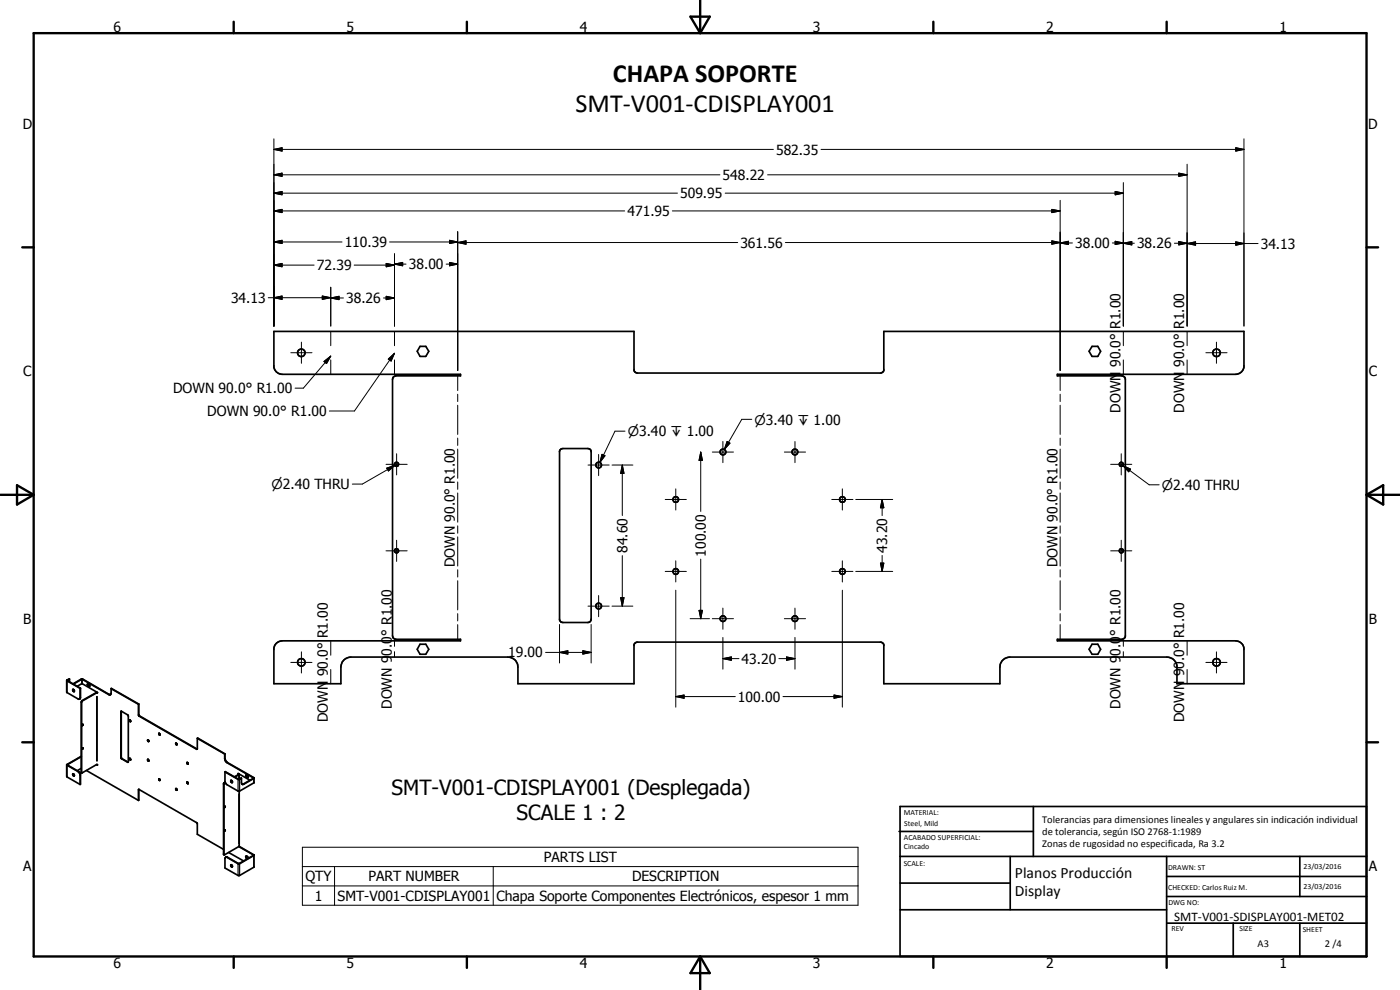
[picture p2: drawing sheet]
<svg xmlns="http://www.w3.org/2000/svg" width="420mm" height="297mm" viewBox="0 0 420 297" stroke-linecap="round" stroke-linejoin="round" font-family="sans-serif">
<g fill="none" stroke="#000" stroke-width=".51">
<path d="M82.2 99.4h108.1v11.7l.2 .4 .8 .4h73l.7-.4 .2-.4v-11.7h108.1v10.8a2.58 2.58 0 0 1-2.4 2.1h-53.6v.5h19.4l.8 .4 .2 .4v77.4l-.2 .4-.8 .4h-19.4v.5h53.6a2.58 2.58 0 0 1 2.4 2.1v10.7h-20.1v-5.3a3.1 3.1 0 0 0-3-2.7h-47.1a3 3 0 0 0-3 3.1v4.9h-34.9v-11.6l-.2-.5-.7-.3h-73.3l-.7 .8v11.6h-34.9v-4.9a2.96 2.96 0 0 0-3-3.1h-47.1a3 3 0 0 0-3 3.1v4.9h-20.1v-10.7a2.58 2.58 0 0 1 2.5-2.1h53.5v-.5h-19.4l-.8-.4-.2-.6v-77.2l.2-.4 .8-.4h19.4v-.5h-53.5a2.58 2.58 0 0 1-2.5-2.1zM126.1 103.9h1.7l.9 1.5-.9 1.5h-1.7l-.9-1.5zM327.7 103.9h1.8l.8 1.5-.8 1.5h-1.8l-.9-1.5zM168.1 134.9l.8-.3h7.5l.7 .2 .3 .8v50.2l-.3 .8-.7 .2h-7.5l-.6-.2-.4-.6v-50.7zM126.1 193.3h1.7l.9 1.5-.9 1.5h-1.7l-.9-1.5zM327.7 193.3h1.8l.8 1.5-.8 1.5h-1.8l-.9-1.5zM20 204.2l4 2.3M20 204.2l.1 3.6 3.5 2 .5-.2 .1-.3v-2.8M20.2 204.2h.1M20.3 204.2l3.9 2.3M20.9 203.8l-.9 .4M20.9 203.8v.8"/>
<path d="M20.9 203.8l-.7 .4M21.9 205.2l2.8-1.5 8 4.6 .5 .1M22 206.8l.3 .6M22 206.8l-.1 .5 .4 .1M22 206.8l.3 .3v.3M22 205.3l2.7-1.5 7.9 4.6h.6M23.2 205.9l1.5-.8 4.5 2.7M24 206.5l-.1 3.2M24.2 206.5h-.2M24.8 217.3l.1 .3-.2 .1zM24.8 217.3l-.2 .3M26.2 205.4l.2 .5"/>
<path d="M26.3 205.3l.2 .5M26.3 205.3l-.1 .1M26.4 205l.4 .3 .2 .5-.2 .3-.4-.2M26.4 205l-.2 .4M26.4 205.1l-.1 .2M26.5 205.8l.4 .2M26.5 205.8l-.1 .1M29.2 207.8l-4.7 2.8v21.2M29.2 207.8l-4.6 2.4-.2 .5 .1 21.1 .2 .1 4.3-2.5M33.3 206.6l-.1 1.8M33.3 206.6l8.3 4.6M33.3 206.6l8.3 4.7"/>
<path d="M36.4 213.4l-.1 14 2.1 1.3M36.4 213.4l2.1 1.4v13.8M36.4 213.4v13.9l2.1 1.3M38.9 216.1l.2 .1v.3zM39 216l.2 .5M41.6 211.3v3.3l.2 .3 17.2 9.9 .2-.1M41.6 211.2v3.2l.2 .4 17.4 9.9M41.6 211.2v.1M20 229.5l3.8 2.4 .2 .6v2.9M20 229.5l.1 3.5 3.9 2.4M20.2 229.5h.1M20.2 229.4v.1"/>
<path d="M20.3 229.4h-.1M20.3 229.5l3.2 1.9 .6 .7-.1 3.3M22 232.2l.3 .2v.4M22 232.2l.3 .6M22 232.2l-.1 .4 .4 .2M24.4 227l-4.1 2.4M24.4 226.9l-4.4 2.6M24.4 230.5l-1.2 .7M24.5 231.8v.1M24.7 224.7v.1M24.8 224.5l.1 .1-.2 .2M24.8 224.4v.1"/>
<path d="M24.8 224.5l-.1 .2M24.8 224.5l-.2 .2M25.9 231.2l15.7 9M29 229.4l.2 .2zM38.4 228.7h.1M38.5 228.6l-.1 .1M38.9 227.6l.2 .1 .1 .3-.3-.1zM38.9 227.5v.1M39 227.5l.2 .5M41.7 236.9l17.4 10 .1 3.4 7.9 4.5M41.7 236.9l-.1 3.3M44.3 227.9l.3 .4"/>
<path d="M44.4 227.8l-.1 .1M44.4 227.8h.1M44.4 222h-.1M44.4 222h.1M44.4 227.8l.3 .5M44.4 222l.3 .4M44.4 222l.2 .5-.3-.5M44.7 228.3h-.1M47.7 220l.3 .5-.3-.1zM47.8 220l.2 .5M47.8 233.7l-.1 .3 .3 .1M47.8 233.7l.2 .4"/>
<path d="M52.8 223h-.1M52.8 223h.1M52.9 223l.2 .2-.1 .3-.3-.5M52.9 236.6l-.1 .4h.3M52.9 236.6l.2 .4M52.9 223l.2 .4M56.1 234.7l.3 .1v.4zM56.2 228.8h.1M56.2 228.8v.4h.3M56.2 234.7h.1M56.2 228.8l.3 .4M56.2 234.6l.3 .5"/>
<path d="M59.2 221.5l8.2 4.7M59.2 221.5l8.3 4.7M59.2 221.5v3.2M67.4 226.2v1.4l.6 1.1 8.1 4.7-3.3 1.9M67.5 226.2l.1 1.7 .6 .9 8 4.6v1.5l-4.4 2.5M67.5 231.6l.1 3.2M67.5 226.2h-.1M67.5 231.6l4 2.3 1-.4M67.5 231.6l4.3 2.2M67.6 234.8l-.4 .4v21.2M67.6 234.7l-.5 .4v21.2l.2 .2M67.6 234.8l.5 .7 3.7 1.9"/>
<path d="M69.3 234.1l.3 .1 .2 .5a.39 .39 0 0 1-.5-.1 .39 .39 0 0 1 0-.5zM69.4 234.1l.3 .6M71.5 232.2l.3 .1M71.5 232.2l.1 .1M71.5 232.2v-.1l3.5 2M71.6 232.4l-1.3 .7M71.6 232.3v.1M71.8 237.4l-.1 16.6M71.8 232.3l-1.3 .9M71.8 232.3v1.5M72.5 233.5v1.4l.3 .4M72.5 233.5l-.7 .3"/>
<path d="M73.7 232.7l.2 .5M73.9 232.7l.2 .5M73.9 232.7h-.2M73.9 232.4l.6 .8-.2 .3-.4-.3M73.9 232.4l-.2 .3M74 232.5l-.1 .2M74.1 233.2l.3 .1M74.1 233.2h-.2M76.2 233.5l-3.4 1.9M67.2 256.4l.1 .1M67.5 241.9l-.2 .4M67.5 241.9l-.2 .3"/>
<path d="M67.5 249l-.2 .3M67.5 241.9l.1 .2-.3 .2M67.5 249l.1 .2-.3 .1M68.6 255.8l4.5 2.5M69.2 259.5h.3l.3 .6-.4-.1zM69.4 259.5l.3 .6M71.7 254l4.3 2.7-4.3 2.4-3.5-1.9h-.5M71.7 254l-4.4 2.5M71.7 253.9l4.5 2.6-.1 3.7-4.2 2.5h-.5l-3.9-2.3v-2.8l.2-.4M73.7 257l.2 .6M73.9 257l.2 .5M73.9 257h-.2"/>
<path d="M73.9 257.6l.3 .1M73.9 256.8l-.2 .2M73.9 256.8l.6 .7M74 256.8l-.1 .2M74.1 257.5l.2 .1M74.1 257.5l-.2 .1M76.2 256.7l-4.4 2.5-4.1-2M269.8 249.5h40.3M270.1 242h140v45h-140zM270.1 257h140M303.2 257v16M310.1 242v15"/>
<path d="M350.1 257v30M390.1 257v12M270.1 265h33.1M270.1 273h80M350.1 277h60M350.1 269h60M350.1 263h60M370.1 277v10M390.1 277v10"/>
<circle cx="90.4" cy="105.9" r="1.12"/>
<circle cx="365.1" cy="105.8" r="1.14"/>
<circle cx="119" cy="139.3" r=".61"/>
<circle cx="179.7" cy="139.5" r=".85"/>
<circle cx="217" cy="135.6" r=".87"/>
<circle cx="238.6" cy="135.6" r=".86"/>
<circle cx="336.5" cy="139.3" r=".6"/>
<circle cx="202.8" cy="149.9" r=".85"/>
<circle cx="252.8" cy="149.9" r=".86"/>
<circle cx="119" cy="165.3" r=".61"/>
<circle cx="202.8" cy="171.5" r=".85"/>
<circle cx="252.8" cy="171.5" r=".86"/>
<circle cx="336.5" cy="165.3" r=".62"/>
<circle cx="90.4" cy="198.7" r="1.13"/>
<circle cx="179.7" cy="181.8" r=".86"/>
<circle cx="217" cy="185.6" r=".86"/>
<circle cx="238.6" cy="185.6" r=".85"/>
<circle cx="365.1" cy="198.7" r="1.14"/>
</g>
<g fill="none" stroke="#000" stroke-width=".3">
<path d="M82.2 44.8l2.5-.5v1zM82.2 52.5l2.5-.6v1zM82.2 58l2.5-.6v1.1zM82.2 44.8h149.9M82.2 41.7v56.1M82.2 52.5h133.9M82.2 58h121.1M217.6 58h119.5M230.4 52.5h125.9M246.4 44.8h126.9M334.7 57.4l2.4 .6-2.4 .5zM337.1 54.8v43"/>
<path d="M353.8 51.9l2.5 .6-2.5 .4zM356.3 49.3v48.5M370.9 44.3l2.4 .5-2.4 .5zM373.3 41.7v56.1M82.2 63.3l2.5-.5v1zM82.2 72.6l2.5-.5v1zM82.2 79.5l2.5-.5v1.1zM82.2 63.3h105.3M82.2 72.6h20.4M82.2 79.5h12.1M106.3 79.5h12.1M115.9 79l2.5 .5-2.5 .6z"/>
<path d="M116.9 72.6h20.5M118.4 79.2l2.5-.5v1.1zM118.4 76.1v21.7M118.4 79.2h3.5M133.9 79.2h3.5M134.9 78.7l2.5 .5-2.5 .6zM134.9 72.1l2.5 .5-2.5 .5zM137.4 72.8l2.5-.5v1zM137.4 69.4v41.8M137.4 72.8h84M201.8 63.3h116.4M235.7 72.8h82.5"/>
<path d="M315.7 72.3l2.5 .5-2.5 .5zM315.7 62.8l2.5 .5-2.5 .5zM318.2 72.9l2.5-.5v1zM318.2 60.1v51.1M318.2 72.9h3.6M333.8 72.9h3.3M334.7 72.4l2.4 .5-2.4 .5zM337.1 73l2.6-.5v1zM337.1 73h3.3M352.5 73h3.8M353.8 72.5l2.5 .5-2.5 .5zM356.3 73.1l2.5-.5v1z"/>
<path d="M356.3 73.1h21.3M370.9 72.6l2.4 .5-2.4 .5zM80.5 89.3h18.8M82.2 89.3l2.5-.5v1zM96.7 88.8l2.6 .5-2.6 .5zM99.3 89.4l2.5-.5v1zM99.3 86.1v11.7M99.3 99.4v4.3M99.3 89.4h3.8M115.1 89.4h3.3M115.9 88.9l2.5 .5-2.5 .5zM118.4 99.4v4.3"/>
<path d="M337.1 99.4v4.3M356.3 99.4v4.3M87.3 105.8h6.3M90.5 102.7v6.3M97.2 108.5l2.1-1.7-1.3 2.3zM99.3 108v4.3M99.3 106.8l-8.3 9.7h-2.5M116.5 107.7l1.9-1.7-1 2.3zM118.4 108v4.3M118.4 106l-12 17.3h-7.6M137.4 112.8v4.4M137.4 118.3v2.2"/>
<path d="M318.2 112.8v4.4M318.2 118.3v2.2M337.1 108v4.3M356.3 108v4.3M361.9 105.8h6.3M365.1 102.7v6.3M115.9 139.3h6.3M118.5 139.6l-9.8 5.6h-3M119 136.1v6.4M137.4 121.6v8.7M137.4 131.4v2.2M137.4 134.7v8.8"/>
<path d="M176.5 139.5h6.3M179.7 136.4v6.3M180.7 136.3l.9 .4-1.6 2.1zM183.7 139.5h6.2M186.8 139.5l.5 2.5h-1zM186.8 139.5v15.2M187.6 129.4h-3l-4.6 9.4M210.3 135.6l.5 2.5h-1zM210.3 135.6v17.9M213.8 135.6h6.3M216.9 132.5v6.3M218.2 132.5l.9 .5-1.7 1.9z"/>
<path d="M225.6 125.8h-3l-5.2 9.1M235.4 135.6h6.4M238.6 132.5v6.3M318.2 121.6v8.7M318.2 131.4v2.2M318.2 134.7v8.8M333.3 139.3h6.4M336.5 136.1v6.4M337 139.7l2.3 1.1-.6 .8zM337 139.7l7.9 5.8h3M116.1 140.5l2.4-.9-1.9 1.7zM137.4 144.6v2.2"/>
<path d="M137.4 147.9v8.8M137.4 157.8v2.2M199.6 149.9h6.4M202.8 146.7v6.3M249.6 149.9h6.4M252.8 146.7v6.3M256.8 149.9h11.1M264.7 149.9l.5 2.5h-1zM264.7 149.9v4.8M318.2 144.6v2.2M318.2 147.9v8.8M318.2 157.8v2.2"/>
<path d="M115.9 165.3h6.3M119 162.1v6.3M137.4 161.1v8.7M137.4 170.9v2.2M137.4 174.2v8.8M179.7 178.7v6.3M186.3 179.3h1l-.5 2.6zM186.8 166.7v15.2M199.6 171.4h6.4M202.8 168.3v6.3M202.8 177.1v35.1M210.3 167.8v17.8"/>
<path d="M249.6 171.4h6.4M252.8 168.3v6.3M252.8 177.1v35.1M256.8 171.4h11.1M264.2 169h1l-.5 2.4zM264.7 166.7v4.7M318.2 161.1v8.7M318.2 170.9v2.2M318.2 174.2v8.8M333.3 165.3h6.4M336.5 162.1v6.3M87.3 198.8h6.3"/>
<path d="M90.5 195.6v6.3M99.3 192.3v4.3M118.4 192.3v1.6M118.4 195.5v1.6M137.4 184.1v2.2M137.4 187.4v4.4M163.7 195.7h13.7M167.9 195.7l2.5-.5v1.1zM167.9 187.4v11.5M174.9 195.2l2.5 .5-2.5 .6zM176.5 181.9h6.3M177.4 187.4v11.5"/>
<path d="M183.7 181.9h6.2M207.1 185.6h5.8M209.8 183.1h1l-.5 2.5zM213.8 185.6h6.3M216.9 197.6l2.6-.5v1zM216.9 182.5v6.3M216.9 191.3v9.5M216.9 197.6h4.9M233.8 197.6h4.8M235.4 185.6h6.4M236 197.1l2.6 .5-2.6 .5zM238.6 182.5v6.3"/>
<path d="M238.6 191.3v9.5M318.2 184.1v2.2M318.2 187.4v4.4M337.1 192.3v1.6M337.1 195.5v1.6M356.3 192.3v4.3M361.9 198.8h6.3M365.1 195.6v6.3M99.3 200.9v4.2M202.8 209l2.5-.5v1zM202.8 209h17.9M235 209h17.8"/>
<path d="M250.3 208.5l2.5 .5-2.5 .5zM356.3 200.9v4.2M90.8 254.2h166.7v17.4h-166.7zM90.8 260h166.7M90.8 265.8h166.7M100.4 260v11.6M148 260v11.6"/>
</g>
<g fill="none" stroke="#000" stroke-width=".35">
<path d="M20.1 204v.3M20.1 204.5v3.1M24.1 209.3h-.1M24.4 210.7h.1M24.5 203.9v1.2M24.6 210.3h.1M24.7 203.9v1.2M28.9 207.8l.1 .1M29 209v19.3M29.2 209v19.3M29.2 207.9h.1M32.7 208.3l-.1 .1"/>
<path d="M36.4 213.5l-.1 .1M41.6 214.4v.1M41.9 214.8l-.1 .1M20.1 229.4v.2M20.1 229.8v3.2M23.5 231.4l-.1 .1M24.1 232.5h-.1M24.4 231.6l.1 .1M36.4 227.2h-.1M36.6 227.6l-.1 .1M38.4 228.6l-.1 .1M41.6 237h.1"/>
<path d="M59.1 224.7l-.1 .1M67.1 235.2l.1 .1M67.3 234.9h.1M67.5 227.5l-.1 .1M68.2 228.8l-.1 .1M71.4 234v3.2M71.5 233.8h-.1M71.7 232.2v.3M71.7 232.5v1.2M71.7 238.3v14.9M71.8 233.8h.1M71.9 234v3.2"/>
<path d="M73.1 235.2h.1M76 233.4v.1M76.1 233.6v1.2M67.1 256.2l.1 .1M68.2 257.2l-.1 .1M71.4 259.3v3.2M71.5 259.1h-.1M71.8 259.1h.1M71.9 259.3v3.2M76 256.7h.1M76.1 256.5l-.1 .1M76.1 256.9v3.2"/>
</g>
<circle cx="71.6" cy="232.2" r=".25" fill="#000"/>
<g fill="none" stroke="#000" stroke-width=".71">
<path d="M10.1 9.9h400v277.1h-400zM70.1 6.5v3.4M140.1 6.5v3.4M207.2 5h5.8l-2.9 4.9zM210.1 0v9.9M280.1 6.5v3.4M350.1 6.5v3.4M6.7 74.2h3.4M410.1 74.2h3.5M.1 148.5h10M5.1 145.6l5 2.9-5 2.9zM410.1 148.5h10"/>
<path d="M410.1 148.5l5-2.9v5.8zM6.7 222.7h3.4M410.1 222.7h3.5M70.1 287v3.4M140.1 287v3.4M210.1 287v10M210.1 287l2.9 5h-5.8zM280.1 287v3.4M350.1 287v3.4"/>
</g>
<g fill="#000">
<path d="M82.2 44.8l2.5-.5v1zM82.2 52.5l2.5-.6v1zM82.2 58l2.5-.6v1.1zM334.7 57.4l2.4 .6-2.4 .5zM353.8 51.9l2.5 .6-2.5 .4zM370.9 44.3l2.4 .5-2.4 .5zM82.2 63.3l2.5-.5v1zM82.2 72.6l2.5-.5v1zM82.2 79.5l2.5-.5v1.1zM118.4 79.2l2.5-.5v1.1zM134.9 78.7l2.5 .5-2.5 .6zM134.9 72.1l2.5 .5-2.5 .5z"/>
<path d="M137.4 72.8l2.5-.5v1zM315.7 72.3l2.5 .5-2.5 .5zM315.7 62.8l2.5 .5-2.5 .5zM318.2 72.9l2.5-.5v1zM334.7 72.4l2.4 .5-2.4 .5zM337.1 73l2.6-.5v1zM353.8 72.5l2.5 .5-2.5 .5zM356.3 73.1l2.5-.5v1zM370.9 72.6l2.4 .5-2.4 .5zM82.2 89.3l2.5-.5v1zM96.7 88.8l2.6 .5-2.6 .5zM99.3 89.4l2.5-.5v1z"/>
<path d="M115.9 88.9l2.5 .5-2.5 .5zM115.9 79l2.5 .5-2.5 .6zM97.2 108.5l2.1-1.7-1.3 2.3zM116.5 107.7l1.9-1.7-1 2.3zM180.7 136.3l.9 .4-1.6 2.1zM210.3 135.6l.5 2.5h-1zM218.2 132.5l.9 .5-1.7 1.9zM116.1 140.5l2.4-.9-1.9 1.7zM186.8 139.5l.5 2.5h-1zM264.7 149.9l.5 2.5h-1zM337 139.7l2.3 1.1-.6 .8zM186.3 179.3h1l-.5 2.6z"/>
<path d="M264.2 169h1l-.5 2.4zM167.9 195.7l2.5-.5v1.1zM174.9 195.2l2.5 .5-2.5 .6zM209.8 183.1h1l-.5 2.5zM216.9 197.6l2.6-.5v1zM236 197.1l2.6 .5-2.6 .5zM202.8 209l2.5-.5v1zM250.3 208.5l2.5 .5-2.5 .5z"/>
</g>
<g font-size="7.9">
<text x="184" y="24.6">CHAPA SOPORTE</text>
<text x="172.7" y="33.6">SMT-V001-CDISPLAY001</text>
</g>
<g font-size="6.3">
<text x="117.5" y="238.5">SMT-V001-CDISPLAY001 (Desplegada)</text>
<text x="155.1" y="246.1">SCALE 1 : 2</text>
</g>
<g font-size="4.7">
<text x="304.6" y="263.5">Planos Producción</text>
<text x="304.6" y="268.9">Display</text>
</g>
<g font-size="4.2">
<text x="34" y="9.6">6</text>
<text x="104" y="9.6">5</text>
<text x="174" y="9.6">4</text>
<text x="244" y="9.6">3</text>
<text x="314" y="9.6">2</text>
<text x="384" y="9.6">1</text>
<text x="6.8" y="38.7">D</text>
<text x="410.6" y="38.7">D</text>
<text x="232.9" y="46.4">582.35</text>
<text x="216.9" y="54">548.22</text>
<text x="204.2" y="59.5">509.95</text>
<text x="188.3" y="64.9">471.95</text>
<text x="103.5" y="74.1">110.39</text>
<text x="222.2" y="74.3">361.56</text>
<text x="322.7" y="74.4">38.00</text>
<text x="341.2" y="74.5">38.26</text>
<text x="378.4" y="74.6">34.13</text>
<text x="95.1" y="81.1">72.39</text>
<text x="122.7" y="80.8">38.00</text>
<text x="69.3" y="90.9">34.13</text>
<text x="103.9" y="91">38.26</text>
<text x="336.3" y="98.7" transform="rotate(-90 336.3 98.7)">R1.00</text>
<text x="355.4" y="98.7" transform="rotate(-90 355.4 98.7)">R1.00</text>
<text x="7" y="112.9">C</text>
<text x="336.3" y="110.1" transform="rotate(-90 336.3 110.1)">90.0°</text>
<text x="355.4" y="110.1" transform="rotate(-90 355.4 110.1)">90.0°</text>
<text x="410.8" y="112.9">C</text>
<text x="51.9" y="118">DOWN 90.0° R1.00</text>
<text x="62.2" y="124.8">DOWN 90.0° R1.00</text>
<text x="336.3" y="123.8" transform="rotate(-90 336.3 123.8)">DOWN</text>
<text x="355.4" y="123.8" transform="rotate(-90 355.4 123.8)">DOWN</text>
<text x="188.3" y="165.9" transform="rotate(-90 188.3 165.9)">84.60</text>
<text x="211.8" y="167" transform="rotate(-90 211.8 167)">100.00</text>
<text x="266.3" y="165.9" transform="rotate(-90 266.3 165.9)">43.20</text>
<text x="136.5" y="170.2" transform="rotate(-90 136.5 170.2)">DOWN 90.0° R1.00</text>
<text x="317.3" y="170.2" transform="rotate(-90 317.3 170.2)">DOWN 90.0° R1.00</text>
<text x="7" y="187.1">B</text>
<text x="98.4" y="191.6" transform="rotate(-90 98.4 191.6)">R1.00</text>
<text x="336.3" y="190.8" transform="rotate(-90 336.3 190.8)">° R1.00</text>
<text x="355.4" y="191.6" transform="rotate(-90 355.4 191.6)">R1.00</text>
<text x="410.8" y="187.1">B</text>
<text x="117.5" y="196.7" transform="rotate(-90 117.5 196.7)">0.0° R1.00</text>
<text x="152.5" y="197.3">19.00</text>
<text x="336.3" y="196.7" transform="rotate(-90 336.3 196.7)">0.0</text>
<text x="98.4" y="202.9" transform="rotate(-90 98.4 202.9)">90.0°</text>
<text x="222.6" y="199.1">43.20</text>
<text x="355.4" y="202.9" transform="rotate(-90 355.4 202.9)">90.0°</text>
<text x="117.5" y="212.6" transform="rotate(-90 117.5 212.6)">DOWN 9</text>
<text x="221.5" y="210.6">100.00</text>
<text x="336.3" y="212.6" transform="rotate(-90 336.3 212.6)">DOWN 9</text>
<text x="98.4" y="216.7" transform="rotate(-90 98.4 216.7)">DOWN</text>
<text x="355.4" y="216.7" transform="rotate(-90 355.4 216.7)">DOWN</text>
<text x="7" y="261.4">A</text>
<text x="163.2" y="258.7">PARTS LIST</text>
<text x="410.8" y="261.4">A</text>
<text x="91.7" y="264.5">QTY</text>
<text x="110.6" y="264.5">PART NUMBER</text>
<text x="189.7" y="264.5">DESCRIPTION</text>
<text x="94.5" y="270.3">1</text>
<text x="101.3" y="270.3">SMT-V001-CDISPLAY001</text>
<text x="149" y="270.4">Chapa Soporte Componentes Electrónicos, espesor 1 mm</text>
<text x="34" y="290.4">6</text>
<text x="104" y="290.4">5</text>
<text x="174" y="290.4">4</text>
<text x="244" y="290.4">3</text>
<text x="314" y="290.4">2</text>
<text x="384" y="290.4">1</text>
</g>
<g font-size="4">
<text x="188.4" y="130.9">n3.40 x 1.00</text>
<text x="226.4" y="127.4">n3.40 x 1.00</text>
<text x="81.5" y="146.8">n2.40 THRU</text>
<text x="348.7" y="147.1">n2.40 THRU</text>
</g>
<text font-size="3.9" x="352.4" y="276.3">SMT-V001-SDISPLAY001-MET02</text>
<g font-size="3.1">
<text x="312.7" y="246.8">Tolerancias para dimensiones lineales y angulares sin indicación individual</text>
<text x="312.7" y="250.4">de tolerancia, según ISO 2768-1:1989</text>
<text x="312.7" y="254">Zonas de rugosidad no especificada, Ra 3.2</text>
<text x="377.4" y="284.1">A3</text>
<text x="397.6" y="284.2">2 /4</text>
</g>
<g font-size="2.4">
<text x="271.2" y="244.4">MATERIAL:</text>
<text x="271.3" y="252">ACABADO SUPERFICIAL:</text>
<text x="271.4" y="247.9">Steel, Mild</text>
<text x="271.3" y="254.6">Cincado</text>
<text x="271.2" y="259.7">SCALE:</text>
<text x="350.6" y="260.9">DRAWN: ST</text>
<text x="391.2" y="260.6">23/03/2016</text>
<text x="350.6" y="267">CHECKED: Carlos Ruiz M.</text>
<text x="391.2" y="266.7">23/03/2016</text>
<text x="350.6" y="271.4">DWG NO:</text>
<text x="351.6" y="279.3">REV</text>
<text x="372" y="279.4">SIZE</text>
<text x="391" y="279.6">SHEET</text>
</g>
</svg>
